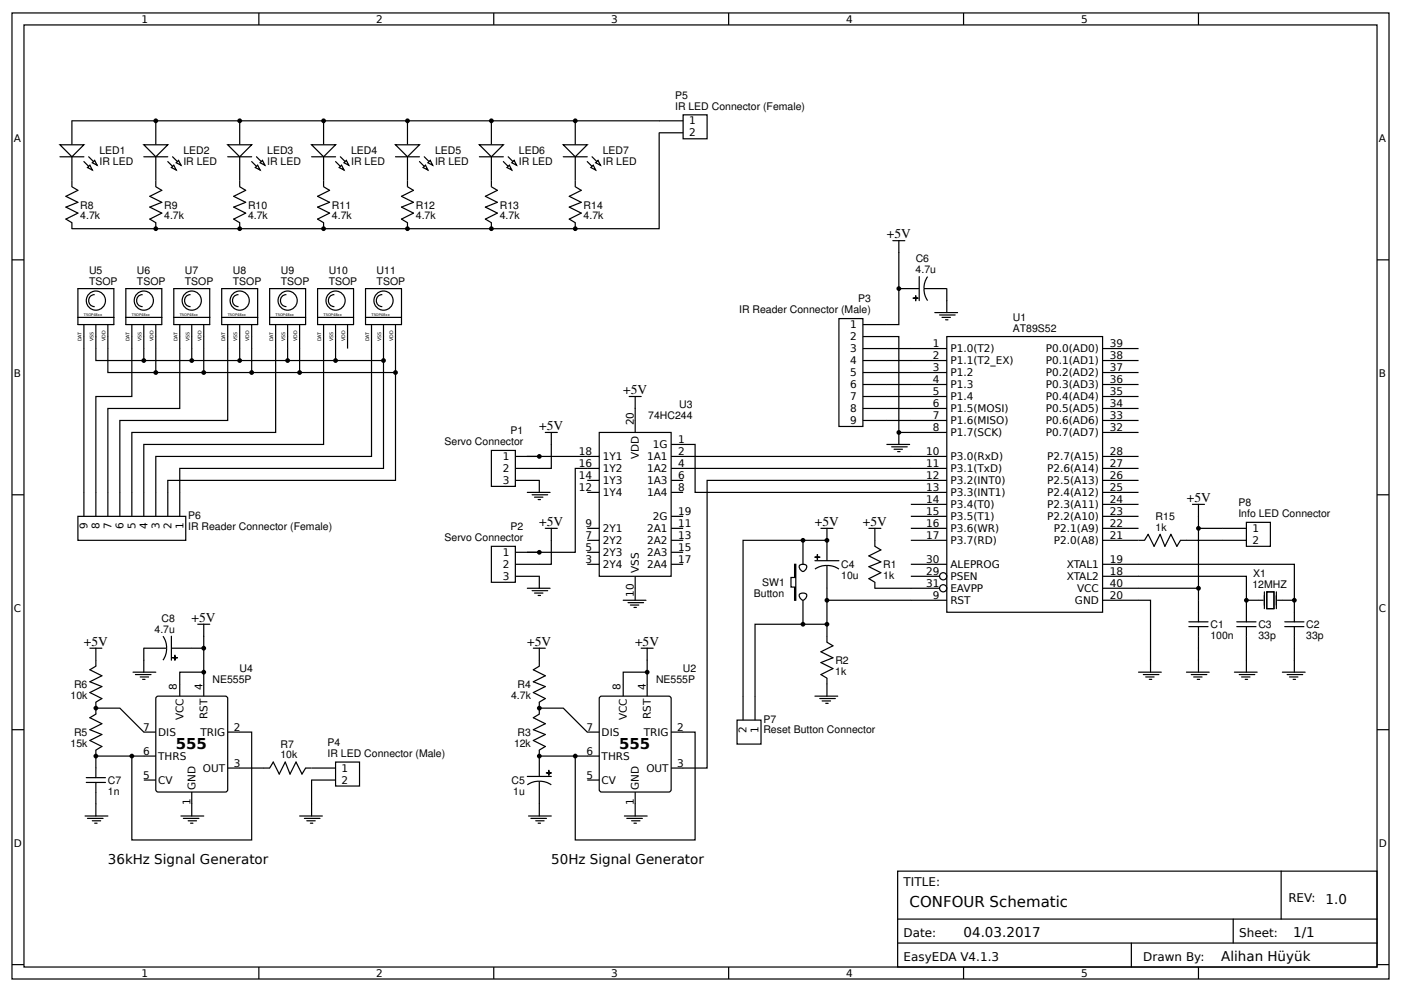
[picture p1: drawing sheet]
<svg xmlns="http://www.w3.org/2000/svg" width="312mm" height="221mm" viewBox="0 0 312 221" stroke-linecap="round" stroke-linejoin="round" font-family="sans-serif">
<g fill="none" stroke="#000" stroke-width=".27">
<path d="M2.7 2.9h306.4v214.9h-306.4zM5.3 5.5h301.1v209.7h-301.1zM57.6 2.9v2.6M109.9 2.9v2.6M162.2 2.9v2.6M214.4 2.9v2.6M266.7 2.9v2.6M2.7 57.8h2.6M306.4 57.8h2.7M2.7 110.1h2.6M193.4 117.6h2.6M194.7 117.6v4l1.3 .8-2.6 1.3 2.6 1.3-2.6 1.1 2.6 1.3-2.6 1.4 1.3 .8v1.3"/>
<path d="M265.4 112.2h2.6M266.7 112.2v2.7M306.4 110.1h2.7M181.4 124.8h5.3M184 125.8l1.4 .2 1.3 .6M184 125.8l-1.4 .2-1.2 .6M184 120.2v4.6M184 125.8v5.1M253.4 133.6h2.6v16M264.6 139.4h4.2M264.6 138.4h4.2M266.7 133.6v4.8"/>
<path d="M266.7 139.4v4.8M275.2 139.4h4.3M275.2 138.4h4.3M277.4 139.4v4.8M281.1 133.6h-3.7v4.8M281.4 131.7v3.7M281.9 131.7h1.6v3.7h-1.6zM284 131.7v3.7M284.3 133.6h3.7v4.8M285.9 139.4h4.3M285.9 138.4h4.3M288 139.4v4.8"/>
<path d="M253.4 149.6h5M254.4 150.1h3.5M255 150.6h1.8M255.8 151.2h.5M264 149.6h5.1M265.1 150.1h3.5M265.6 150.6h1.9M266.4 151.2h.6M266.7 146.9v2.7M274.7 149.6h5.1M275.8 150.1h3.4M276.3 150.6h1.9"/>
<path d="M277.1 151.2h.5M277.4 146.9v2.7M285.4 149.6h5M286.4 150.1h3.5M287 150.6h1.8M287.8 151.2h.5M288 146.9v2.7M2.7 162.4h2.6M306.4 162.4h2.7M199.8 193.8h106.6v21.4h-106.6zM285.1 193.8v10.7M2.7 214.6h2.6"/>
<path d="M57.6 215.2v2.6M109.9 215.2v2.6M162.2 215.2v2.6M199.8 204.5h106.6M199.8 209.8h106.6M214.4 215.2v2.6M251.8 209.8v5.4M266.7 215.2v2.6M274.4 204.5v5.3M306.4 214.6h2.7"/>
</g>
<g fill="#fff" stroke="#000" stroke-width=".27">
<path d="M181.4 124h1z"/>
<path d="M181.9 123.4v1.1z"/>
</g>
<g fill="none" stroke="#000" stroke-width=".27">
<path d="M182.7 117.6h2.7M184 117.6v2.6M133.4 155.2l.5-.3h14.9l.5 .3 .1 20.5-.3 .5h-15.2l-.5-.2zM138.7 152.2v2.7M142.7 144.2h2.7M144 144.2v2.7M144 152.2v2.7M181.4 154.9h5M182.4 155.4h3.5M183 156h1.8M183.8 156.5h.5M184 141.6v1.3l1.4 .8-2.7 1.3 2.7 1.4-2.7 1 2.7 1.4-2.7 1.3 1.3 .8v4"/>
<path d="M117.3 172.8h5.4M120 173.8l-1.4 .2-1.3 .6M120 173.8l1.4 .2 1.3 .6M120 168.2v4.6M120 173.8v5.1M130.7 162.9h2.6M130.7 173.6h2.6M130.7 168.2h2.6M141.4 176.2v2.7M149.4 162.9h2.6M149.4 170.9h2.6"/>
</g>
<g fill="#fff" stroke="#000" stroke-width=".27">
<path d="M121.6 172h1.1z"/>
<path d="M122.1 171.4v1.1z"/>
</g>
<g fill="none" stroke="#000" stroke-width=".27">
<path d="M140 88.2h2.7M141.4 88.2v2.7M138.7 133.6h5.1M139.8 134.1h3.4M140.3 134.6h1.9M141.1 135.2h.5M141.4 130.9v2.7M118.7 144.2h2.6M120 157.6h5.3l5.4 5.3M120 144.2v4l-1.3 .8 2.6 1.4-2.6 1.3 2.6 1.1-2.6 1.3 2.6 1.3-1.3 .8v2.7l-1.3 .8 2.6 1.3-2.6 1.4 2.6 1-2.6 1.4 2.6 1.3-1.3 .8v1.3h10.7M120 178.9v2.7M141.4 178.9v2.7"/>
<path d="M152 162.9h2.7v24h-26.7v-18.7M117.6 181.6h5.1M118.1 182.1h3.5M119.2 182.6h1.9M119.7 183.2h.6M139 181.6h5M139.5 182.1h3.5M140.6 182.6h1.8M141.1 183.2h.5"/>
</g>
<g fill="#000">
<circle cx="120" cy="157.6" r=".53"/>
<circle cx="120" cy="168.2" r=".53"/>
<circle cx="128" cy="168.2" r=".53"/>
</g>
<path d="M109.3 100.2h5.4v8h-5.4z" fill="#fff" stroke="#000" stroke-width=".27"/>
<path d="M114.7 106.9h5.3M114.7 101.6h5.3M114.7 104.2h5.3" fill="none" stroke="#000" stroke-width=".27"/>
<path d="M109.3 121.6h5.4v8h-5.4z" fill="#fff" stroke="#000" stroke-width=".27"/>
<g fill="none" stroke="#000" stroke-width=".27">
<path d="M202.7 77.6h8M210.7 74.9h34.7v61.3h-34.7zM245.4 77.6h8M121.3 96.2h2.7M122.7 96.2v8h-2.7M133.3 96.2h16.1v32h-16.1zM141.4 90.9v5.3M149.4 98.9h5.3v10.7h56M202.7 96.2h8M202.7 93.6h8M202.7 90.9h8M202.7 88.2h8"/>
<path d="M202.7 85.6h8M202.7 82.9h8M202.7 80.2h8M245.4 96.2h8M245.4 93.6h8M245.4 90.9h8M245.4 88.2h8M245.4 85.6h8M245.4 82.9h8M245.4 80.2h8M117.3 109.6h5.1M117.3 101.6h16"/>
<path d="M118.4 110.1h3.5M118.9 110.6h1.9M119.7 111.2h.6M120 106.9v2.7M121.3 117.6h2.7M122.7 117.6v8h-8M130.7 109.6h2.6M130.7 117.6h2.6M130.7 106.9h2.6M133.3 104.2h-5.3v18.7h-10.7M149.4 109.6h2.6M149.4 117.6h2.6"/>
<path d="M149.4 101.6h61.3M149.4 104.2h61.3M149.4 106.9h2.6M149.4 114.9h2.6M202.7 117.6h8M202.7 114.9h8M202.7 112.2h8M210.7 106.9h-53.3v64h-5.4M245.4 109.6h8M245.4 117.6h8M245.4 101.6h8M245.4 104.2h8"/>
<path d="M245.4 106.9h8M245.4 114.9h8M245.4 112.2h8M266.7 114.9v18.7M114.7 128.2h5.3v2.7M114.7 122.9h5.3M117.3 130.9h5.1M118.4 131.4h3.5M118.9 132h1.9M119.7 132.5h.6M130.7 122.9h2.6M130.7 125.6h2.6"/>
<path d="M130.7 120.2h2.6M141.4 128.2v2.7M149.4 122.9h2.6M149.4 125.6h2.6M149.4 120.2h2.6M184 133.6h26.7M194.7 130.9h14.4M202.7 128.2h6.4M202.7 125.6h8M202.7 120.2h8M245.4 128.2h8M245.4 125.6h8"/>
<path d="M245.4 130.9h21.3M245.4 120.2h8M245.4 133.6h8M144 149.6h-5.3v2.6M144 146.9v5.3M266.7 144.2v2.7M277.4 144.2v2.7M288 144.2v2.7"/>
<circle cx="209.9" cy="128.2" r=".8"/>
<circle cx="209.9" cy="130.9" r=".8"/>
</g>
<g fill="#000">
<circle cx="120" cy="101.6" r=".53"/>
<circle cx="120" cy="122.9" r=".53"/>
<circle cx="266.7" cy="130.9" r=".53"/>
<circle cx="144" cy="149.6" r=".53"/>
</g>
<path d="M186.7 70.9h5.3v24h-5.3z" fill="#fff" stroke="#000" stroke-width=".27"/>
<g fill="none" stroke="#000" stroke-width=".27">
<path d="M198.7 53.6h2.7M200 53.6v18.6h-8M192 74.9h8v21.3h2.7M192 77.6h10.7M200 64.2h4.6M204.6 61.6v5.3M205.6 64.2l.2 1.4 .6 1.3M205.6 64.2h5.1M206.4 61.6l-.6 1.2-.2 1.4M192 80.2h10.7M192 82.9h10.7M192 85.6h10.7"/>
<path d="M192 88.2h10.7M192 90.9h10.7M192 93.6h10.7M197.4 98.9h5M198.4 99.4h3.5M199 100h1.8M200 96.2v2.7M199.8 100.5h.5"/>
</g>
<circle cx="200" cy="96.2" r=".53" fill="#000"/>
<g fill="#fff" stroke="#000" stroke-width=".27">
<path d="M203.8 65.8v1.1z"/>
<path d="M203.2 66.3l1.1 .1z"/>
</g>
<g fill="none" stroke="#000" stroke-width=".27">
<path d="M208 69.6h5.1M209.1 70.1h3.5M209.6 70.6h1.9M210.4 71.2h.6M210.7 64.2v5.4M44 138.9h2.7M45.3 138.9v16M20 144.2h2.7M21.3 157.6h5.4l5.3 5.3h2.7M21.3 144.2v4l-1.3 .8 2.7 1.4-2.7 1.3 2.7 1.1-2.7 1.3 2.7 1.3-1.4 .8v2.7l-1.3 .8 2.7 1.3-2.7 1.4 2.7 1-2.7 1.4 2.7 1.3-1.4 .8v6.1M32 144.2h5.1M34.7 155.2l.5-.3h14.9l.5 .3 .1 20.5-.3 .5h-15.2l-.5-.2z"/>
<path d="M36.3 141.6l.6 1.2 .2 1.4M37.1 144.2l-.2 1.4-.6 1.3M38.1 144.2h4.6M38.1 141.6v5.3M45.3 149.6h-5.3v5.3M19.2 174.1h4.3M19.2 173h4.3M21.3 168.2h13.4M21.3 174.1v7.5M32 173.6h2.7M42.7 176.2v5.4M50.7 162.9h5.3v24h-26.7v-18.7"/>
<path d="M50.7 170.9h2.6M18.9 181.6h5.1M19.5 182.1h3.4M20.5 182.6h1.9M21.1 183.2h.5M40.3 181.6h5M40.8 182.1h3.5M41.9 182.6h1.8M42.4 183.2h.5"/>
</g>
<g fill="#000">
<circle cx="200" cy="64.2" r=".53"/>
<circle cx="45.3" cy="149.6" r=".53"/>
<circle cx="29.3" cy="168.2" r=".53"/>
</g>
<g fill="#fff" stroke="#000" stroke-width=".27">
<path d="M38.9 145.8v1.1z"/>
<path d="M38.4 146.3l1.1 .1z"/>
</g>
<path d="M29.6 149.6h5.1M30.1 150.1h3.5M31.2 150.6h1.9M31.7 151.2h.6M32 144.2v5.4M42.7 144.2h2.6M53.3 170.9h6.7l.8-1.3 1.3 2.6 1.4-2.6 1 2.6 1.4-2.6 1.3 2.6 .8-1.3h1.3" fill="none" stroke="#000" stroke-width=".27"/>
<g fill="#000">
<circle cx="21.3" cy="157.6" r=".53"/>
<circle cx="45.3" cy="144.2" r=".53"/>
<circle cx="21.3" cy="168.2" r=".53"/>
</g>
<path d="M74.7 169.6h5.3v5.3h-5.3z" fill="#fff" stroke="#000" stroke-width=".27"/>
<path d="M16 26.9v5.3M16 34.9v5.3M69.3 170.9h5.4M74.7 173.6h-5.4v8M66.7 181.6h5M67.7 182.1h3.5M68.3 182.6h1.8M69.1 183.2h.5" fill="none" stroke="#000" stroke-width=".27"/>
<path d="M13.3 32.2h5.4l-2.7 2.7z" fill="#fff" stroke="#000" stroke-width=".27"/>
<path d="M18.7 36l1.8 1.8M19.7 34.9l1.9 1.9" fill="none" stroke="#000" stroke-width=".27"/>
<g fill="#fff" stroke="#000" stroke-width=".27">
<path d="M20 36.8l.5 1-1-.5z"/>
<path d="M20.5 36.2l.6-.5 .5 1.1z"/>
</g>
<path d="M13.3 34.9h5.4M34.7 26.9v5.3M34.7 34.9v5.3" fill="none" stroke="#000" stroke-width=".27"/>
<path d="M32 32.2h5.3l-2.6 2.7z" fill="#fff" stroke="#000" stroke-width=".27"/>
<path d="M37.3 36l1.9 1.8M38.4 34.9l1.9 1.9" fill="none" stroke="#000" stroke-width=".27"/>
<g fill="#fff" stroke="#000" stroke-width=".27">
<path d="M38.1 37.3l.6-.5 .5 1z"/>
<path d="M39.7 35.7l.6 1.1-1.1-.6z"/>
</g>
<path d="M32 34.9h5.3M53.3 26.9v5.3M53.3 34.9v5.3" fill="none" stroke="#000" stroke-width=".27"/>
<path d="M50.7 32.2h5.3l-2.7 2.7z" fill="#fff" stroke="#000" stroke-width=".27"/>
<path d="M56 36l1.9 1.8M57.1 34.9l1.8 1.9" fill="none" stroke="#000" stroke-width=".27"/>
<g fill="#fff" stroke="#000" stroke-width=".27">
<path d="M56.8 37.3l.5-.5 .6 1z"/>
<path d="M57.9 36.2l.5-.5 .5 1.1z"/>
</g>
<path d="M50.7 34.9h5.3M72 26.9v5.3M72 34.9v5.3" fill="none" stroke="#000" stroke-width=".27"/>
<path d="M69.3 32.2h5.4l-2.7 2.7z" fill="#fff" stroke="#000" stroke-width=".27"/>
<path d="M74.7 36l1.8 1.8M75.7 34.9l1.9 1.9" fill="none" stroke="#000" stroke-width=".27"/>
<g fill="#fff" stroke="#000" stroke-width=".27">
<path d="M76 36.8l.5 1-1-.5z"/>
<path d="M77.1 35.7l.5 1.1-1.1-.6z"/>
</g>
<path d="M69.3 34.9h5.4M90.7 26.9v5.3M90.7 34.9v5.3" fill="none" stroke="#000" stroke-width=".27"/>
<path d="M88 32.2h5.3l-2.6 2.7z" fill="#fff" stroke="#000" stroke-width=".27"/>
<path d="M93.3 36l1.9 1.8M94.4 34.9l1.9 1.9" fill="none" stroke="#000" stroke-width=".27"/>
<g fill="#fff" stroke="#000" stroke-width=".27">
<path d="M94.7 36.8l.5 1-1.1-.5z"/>
<path d="M95.7 35.7l.6 1.1-1.1-.6z"/>
</g>
<path d="M88 34.9h5.3M109.3 26.9v5.3M109.3 34.9v5.3" fill="none" stroke="#000" stroke-width=".27"/>
<path d="M106.7 32.2h5.3l-2.7 2.7z" fill="#fff" stroke="#000" stroke-width=".27"/>
<path d="M112 36l1.9 1.8M113.1 34.9l1.8 1.9" fill="none" stroke="#000" stroke-width=".27"/>
<g fill="#fff" stroke="#000" stroke-width=".27">
<path d="M113.3 36.8l.6 1-1.1-.5z"/>
<path d="M114.4 35.7l.5 1.1-1-.6z"/>
</g>
<path d="M106.7 34.9h5.3M128 26.9v5.3M128 34.9v5.3" fill="none" stroke="#000" stroke-width=".27"/>
<path d="M125.3 32.2h5.4l-2.7 2.7z" fill="#fff" stroke="#000" stroke-width=".27"/>
<path d="M130.7 36l1.8 1.8M131.8 34.9l1.8 1.9" fill="none" stroke="#000" stroke-width=".27"/>
<g fill="#fff" stroke="#000" stroke-width=".27">
<path d="M132 36.8l.5 1-1-.5z"/>
<path d="M133.1 35.7l.5 1.1-1.1-.6z"/>
</g>
<path d="M125.3 34.9h5.4M16 40.2v1.4l1.3 .8-2.6 1.3 2.6 1.3-2.6 1.1 2.6 1.3-2.6 1.4 1.3 .8v1.3M34.7 40.2v1.4l1.3 .8-2.7 1.3 2.7 1.3-2.7 1.1 2.7 1.3-2.7 1.4 1.4 .8v1.3M53.3 40.2v1.4l1.4 .8-2.7 1.3 2.7 1.3-2.7 1.1 2.7 1.3-2.7 1.4 1.3 .8v1.3M72 40.2v1.4l1.3 .8-2.6 1.3 2.6 1.3-2.6 1.1 2.6 1.3-2.6 1.4 1.3 .8v1.3M90.7 40.2v1.4l1.3 .8-2.7 1.3 2.7 1.3-2.7 1.1 2.7 1.3-2.7 1.4 1.4 .8v1.3M109.3 40.2v1.4l1.4 .8-2.7 1.3 2.7 1.3-2.7 1.1 2.7 1.3-2.7 1.4 1.3 .8v1.3M128 40.2v1.4l1.3 .8-2.6 1.3 2.6 1.3-2.6 1.1 2.6 1.3-2.6 1.4 1.3 .8v1.3" fill="none" stroke="#000" stroke-width=".27"/>
<path d="M152 25.6h5.4v5.3h-5.4z" fill="#fff" stroke="#000" stroke-width=".27"/>
<g fill="none" stroke="#000" stroke-width=".27">
<path d="M16 26.9h136M152 29.6h-5.3v21.3h-130.7M17.3 64.2h8v8h-8zM17.3 70.6h8M18.7 72.2v5.4M21.1 65.6a1.33 1.33 0 0 0-1.4 1.3 1.33 1.33 0 0 0 1.4 1.3M21.3 72.2v5.4M24 72.2v5.4M28 64.2h8v8h-8zM28 70.6h8M29.3 72.2v5.4M31.7 65.6a1.33 1.33 0 0 0-1.3 1.3 1.33 1.33 0 0 0 1.3 1.3"/>
<path d="M32 72.2v5.4M34.7 72.2v5.4M38.7 64.2h8v8h-8zM38.7 70.6h8M40 72.2v5.4M42.4 65.6a1.33 1.33 0 0 0-1.3 1.3 1.33 1.33 0 0 0 1.3 1.3M42.7 72.2v5.4M45.3 72.2v5.4M49.3 64.2h8v8h-8zM49.3 70.6h8M50.7 72.2v5.4M53.1 65.6a1.33 1.33 0 0 0-1.4 1.3 1.33 1.33 0 0 0 1.4 1.3"/>
<path d="M53.3 72.2v5.4M56 72.2v5.4M60 64.2h8v8h-8zM60 70.6h8M61.3 72.2v5.4M63.7 65.6a1.33 1.33 0 0 0-1.3 1.3 1.33 1.33 0 0 0 1.3 1.3M64 72.2v5.4M66.7 72.2v5.4M70.7 64.2h8v8h-8zM70.7 70.6h8M72 72.2v5.4M74.4 65.6a1.33 1.33 0 0 0-1.3 1.3 1.33 1.33 0 0 0 1.3 1.3"/>
<path d="M74.7 72.2v5.4M77.3 72.2v5.4M81.3 64.2h8v8h-8zM81.3 70.6h8M82.7 72.2v5.4M85.1 65.6a1.33 1.33 0 0 0-1.4 1.3 1.33 1.33 0 0 0 1.4 1.3M85.3 72.2v5.4M88 72.2v5.4"/>
<circle cx="21.3" cy="66.9" r="2.13"/>
<circle cx="32" cy="66.9" r="2.13"/>
<circle cx="42.7" cy="66.9" r="2.13"/>
<circle cx="53.3" cy="66.9" r="2.13"/>
<circle cx="64" cy="66.9" r="2.13"/>
<circle cx="74.7" cy="66.9" r="2.13"/>
<circle cx="85.3" cy="66.9" r="2.13"/>
</g>
<g fill="#000">
<circle cx="34.7" cy="26.9" r=".53"/>
<circle cx="53.3" cy="26.9" r=".53"/>
<circle cx="72" cy="26.9" r=".53"/>
<circle cx="90.7" cy="26.9" r=".53"/>
<circle cx="109.3" cy="26.9" r=".53"/>
<circle cx="128" cy="26.9" r=".53"/>
<circle cx="34.7" cy="50.9" r=".53"/>
<circle cx="53.3" cy="50.9" r=".53"/>
<circle cx="72" cy="50.9" r=".53"/>
<circle cx="90.7" cy="50.9" r=".53"/>
<circle cx="109.3" cy="50.9" r=".53"/>
<circle cx="128" cy="50.9" r=".53"/>
</g>
<path d="M17.3 114.9h24v5.3h-24z" fill="#fff" stroke="#000" stroke-width=".27"/>
<g fill="none" stroke="#000" stroke-width=".27">
<path d="M18.7 77.6v37.3M21.3 77.6v2.6h64v-2.6M24 77.6v5.3h64v-5.3M29.3 77.6v10.6h-8v26.7M32 77.6v2.6M34.7 77.6v5.3M40 77.6v13.3h-16v24M42.7 77.6v2.6M45.3 77.6v5.3M50.7 77.6v16h-24v21.3M53.3 77.6v2.6M56 77.6v5.3"/>
<path d="M61.3 77.6v18.6h-32v18.7M64 77.6v2.6M66.7 77.6v5.3M72 77.6v21.3h-40v16M74.7 77.6v2.6M82.7 77.6v24h-48v13.3M85.3 80.2v24h-45.3v10.7M88 82.9v24h-50.7v8M178.7 120.2v5.4M178.7 133.6v5.3M253.4 128.2h24v5.4M253.4 125.6h34.6v8"/>
</g>
<g fill="#000">
<circle cx="32" cy="80.2" r=".53"/>
<circle cx="34.7" cy="82.9" r=".53"/>
<circle cx="42.7" cy="80.2" r=".53"/>
<circle cx="45.3" cy="82.9" r=".53"/>
<circle cx="53.3" cy="80.2" r=".53"/>
<circle cx="56" cy="82.9" r=".53"/>
<circle cx="64" cy="80.2" r=".53"/>
<circle cx="66.7" cy="82.9" r=".53"/>
<circle cx="74.7" cy="80.2" r=".53"/>
<circle cx="85.3" cy="80.2" r=".53"/>
<circle cx="88" cy="82.9" r=".53"/>
<circle cx="277.4" cy="133.6" r=".53"/>
<circle cx="288" cy="133.6" r=".53"/>
</g>
<path d="M176.8 125.6h.3v8h-.3v-3h-.8v-2.1h.8z" fill="#fff" stroke="#000" stroke-width=".27"/>
<path d="M177.9 132.3a1.17 1.17 0 0 1 1.6 0 .96 .96 0 0 1-1.1 1.2 1.16 1.16 0 0 1-.5-1.2zM177.9 125.9a1.17 1.17 0 0 1 1.6 0 .96 .96 0 0 1-1.1 1.2 1.16 1.16 0 0 1-.5-1.2zM184 138.9h-16v16M184 120.2h-18.6v34.7M184 130.9v10.7" fill="none" stroke="#000" stroke-width=".27"/>
<g fill="#000">
<circle cx="178.7" cy="138.9" r=".53"/>
<circle cx="178.7" cy="120.2" r=".53"/>
<circle cx="184" cy="138.9" r=".53"/>
<circle cx="184" cy="120.2" r=".53"/>
<circle cx="184" cy="133.6" r=".53"/>
</g>
<path d="M164 160.2h5.4v5.4h-5.4z" fill="#fff" stroke="#000" stroke-width=".27"/>
<path d="M165.4 154.9v5.3M168 154.9v5.3" fill="none" stroke="#000" stroke-width=".27"/>
<path d="M277.4 116.2h5.3v5.4h-5.3z" fill="#fff" stroke="#000" stroke-width=".27"/>
<path d="M266.7 117.6h10.7M253.4 120.2h1.3l.8-1.3 1.3 2.7 1.4-2.7 1 2.7 1.4-2.7 1.3 2.7 .8-1.4h14.7" fill="none" stroke="#000" stroke-width=".27"/>
<circle cx="266.7" cy="117.6" r=".53" fill="#000"/>
<g font-size="3.3">
<text x="39.1" y="166.7">555</text>
<text x="137.8" y="166.7">555</text>
<text x="202.4" y="201.8">CONFOUR Schematic</text>
</g>
<g font-size="3">
<text x="197.4" y="53">+5V</text>
<text x="138.7" y="87.7">+5V</text>
<text x="120" y="95.7">+5V</text>
<text x="264.1" y="111.7">+5V</text>
<text x="120" y="117">+5V</text>
<text x="181.4" y="117">+5V</text>
<text x="192" y="117">+5V</text>
<text x="18.6" y="143.7">+5V</text>
<text x="42.6" y="138.4">+5V</text>
<text x="117.3" y="143.7">+5V</text>
<text x="141.3" y="143.7">+5V</text>
<text x="24" y="192.2">36kHz Signal Generator</text>
<text x="122.7" y="192.2">50Hz Signal Generator</text>
<text x="295" y="201">1.0</text>
<text x="214.4" y="208.5">04.03.2017</text>
<text x="287.8" y="208.5">1/1</text>
<text x="271.8" y="213.8">Alihan Hüyük</text>
</g>
<g font-size="2.7">
<text x="201.1" y="197">TITLE:</text>
<text x="286.7" y="200.8">REV:</text>
<text x="201.1" y="208.5">Date:</text>
<text x="275.8" y="208.5">Sheet:</text>
<text x="201.1" y="213.8">EasyEDA V4.1.3</text>
<text x="254.4" y="213.8">Drawn By:</text>
</g>
<g font-size="2.3">
<text x="31.5" y="5.1">1</text>
<text x="83.7" y="5.1">2</text>
<text x="136" y="5.1">3</text>
<text x="188.3" y="5.1">4</text>
<text x="240.6" y="5.1">5</text>
<text x="150.2" y="22">P5</text>
<text x="150.2" y="24.4">IR LED Connector (Female)</text>
<text x="153.4" y="27.7">1</text>
<text x="3.1" y="31.7">A</text>
<text x="22.1" y="34.4">LED1</text>
<text x="40.8" y="34.4">LED2</text>
<text x="59.5" y="34.4">LED3</text>
<text x="78.1" y="34.4">LED4</text>
<text x="96.8" y="34.4">LED5</text>
<text x="115.5" y="34.4">LED6</text>
<text x="134.2" y="34.4">LED7</text>
<text x="153.4" y="30.4">2</text>
<text x="306.8" y="31.7">A</text>
<text x="22.1" y="36.8">IR LED</text>
<text x="40.8" y="36.8">IR LED</text>
<text x="59.5" y="36.8">IR LED</text>
<text x="78.1" y="36.8">IR LED</text>
<text x="96.8" y="36.8">IR LED</text>
<text x="115.5" y="36.8">IR LED</text>
<text x="134.2" y="36.8">IR LED</text>
<text x="17.9" y="46.4">R8</text>
<text x="36.5" y="46.4">R9</text>
<text x="55.2" y="46.4">R10</text>
<text x="73.9" y="46.4">R11</text>
<text x="92.5" y="46.4">R12</text>
<text x="111.2" y="46.4">R13</text>
<text x="129.9" y="46.4">R14</text>
<text x="17.9" y="48.8">4.7k</text>
<text x="36.5" y="48.8">4.7k</text>
<text x="55.2" y="48.8">4.7k</text>
<text x="73.9" y="48.8">4.7k</text>
<text x="92.5" y="48.8">4.7k</text>
<text x="111.2" y="48.8">4.7k</text>
<text x="129.9" y="48.8">4.7k</text>
<text x="203.8" y="58.3">C6</text>
<text x="19.8" y="63.4">TSOP</text>
<text x="19.8" y="61">U5</text>
<text x="30.5" y="63.4">TSOP</text>
<text x="30.5" y="61">U6</text>
<text x="41.1" y="63.4">TSOP</text>
<text x="41.1" y="61">U7</text>
<text x="51.8" y="63.4">TSOP</text>
<text x="51.8" y="61">U8</text>
<text x="62.5" y="63.4">TSOP</text>
<text x="62.5" y="61">U9</text>
<text x="73.2" y="63.4">TSOP</text>
<text x="73.2" y="61">U10</text>
<text x="83.8" y="63.4">TSOP</text>
<text x="83.8" y="61">U11</text>
<text x="203.8" y="60.8">4.7u</text>
<text x="164.5" y="69.7">IR Reader Connector (Male)</text>
<text x="191" y="67.3">P3</text>
<text x="225.4" y="71.5">U1</text>
<text x="189.2" y="73">1</text>
<text x="189.2" y="75.7">2</text>
<text x="207.6" y="77.3">1</text>
<text x="225.4" y="74">AT89S52</text>
<text x="247" y="77.3">39</text>
<text x="3.1" y="84">B</text>
<text x="189.2" y="78.4">3</text>
<text x="189.2" y="81">4</text>
<text x="189.2" y="83.7">5</text>
<text x="207.6" y="82.6">3</text>
<text x="207.6" y="80">2</text>
<text x="211.5" y="83.7">P1.2</text>
<text x="211.5" y="81">P1.1(T2_EX)</text>
<text x="211.5" y="78.4">P1.0(T2)</text>
<text x="232.7" y="83.7">P0.2(AD2)</text>
<text x="232.7" y="81">P0.1(AD1)</text>
<text x="232.7" y="78.4">P0.0(AD0)</text>
<text x="247" y="82.6">37</text>
<text x="247" y="80">38</text>
<text x="306.8" y="84">B</text>
<text x="189.2" y="86.4">6</text>
<text x="189.2" y="89">7</text>
<text x="207.6" y="88">5</text>
<text x="207.6" y="85.3">4</text>
<text x="211.5" y="89">P1.4</text>
<text x="211.5" y="86.4">P1.3</text>
<text x="232.7" y="89">P0.4(AD4)</text>
<text x="232.7" y="86.4">P0.3(AD3)</text>
<text x="247" y="88">35</text>
<text x="247" y="85.3">36</text>
<text x="141.1" y="94.6" transform="rotate(-90 141.1 94.6)">20</text>
<text x="144.3" y="93.3">74HC244</text>
<text x="151.1" y="90.7">U3</text>
<text x="189.2" y="91.7">8</text>
<text x="189.2" y="94.4">9</text>
<text x="207.6" y="96">8</text>
<text x="207.6" y="93.3">7</text>
<text x="207.6" y="90.6">6</text>
<text x="211.5" y="94.4">P1.6(MISO)</text>
<text x="211.5" y="91.7">P1.5(MOSI)</text>
<text x="232.7" y="94.4">P0.6(AD6)</text>
<text x="232.7" y="91.7">P0.5(AD5)</text>
<text x="247" y="96">32</text>
<text x="247" y="93.3">33</text>
<text x="247" y="90.6">34</text>
<text x="98.9" y="99">Servo Connector</text>
<text x="113.6" y="96.6">P1</text>
<text x="128.8" y="101.3">18</text>
<text x="145.3" y="99.7">1G</text>
<text x="151" y="98.6">1</text>
<text x="151" y="101.3">2</text>
<text x="206.1" y="101.3">10</text>
<text x="211.5" y="97">P1.7(SCK)</text>
<text x="232.7" y="97">P0.7(AD7)</text>
<text x="247" y="101.3">28</text>
<text x="111.9" y="107.7">3</text>
<text x="111.9" y="102.4">1</text>
<text x="111.9" y="105">2</text>
<text x="128.8" y="106.6">14</text>
<text x="128.8" y="104">16</text>
<text x="134.2" y="107.7">1Y3</text>
<text x="134.2" y="105">1Y2</text>
<text x="134.2" y="102.4">1Y1</text>
<text x="142.2" y="102.2" transform="rotate(-90 142.2 102.2)">VDD</text>
<text x="144" y="102.4">1A1</text>
<text x="144" y="105">1A2</text>
<text x="144" y="107.7">1A3</text>
<text x="151" y="104">4</text>
<text x="151" y="106.6">6</text>
<text x="206.1" y="106.6">12</text>
<text x="206.1" y="104">11</text>
<text x="211.5" y="107.7">P3.2(INT0)</text>
<text x="211.5" y="105">P3.1(TxD)</text>
<text x="211.5" y="102.4">P3.0(RxD)</text>
<text x="233.1" y="107.7">P2.5(A13)</text>
<text x="233.1" y="105">P2.6(A14)</text>
<text x="233.1" y="102.4">P2.7(A15)</text>
<text x="247" y="106.6">26</text>
<text x="247" y="104">27</text>
<text x="128.8" y="109.3">12</text>
<text x="134.2" y="110.4">1Y4</text>
<text x="144" y="110.4">1A4</text>
<text x="151" y="109.3">8</text>
<text x="206.1" y="112">14</text>
<text x="206.1" y="109.3">13</text>
<text x="211.5" y="113">P3.4(T0)</text>
<text x="211.5" y="110.4">P3.3(INT1)</text>
<text x="233.1" y="113">P2.3(A11)</text>
<text x="233.1" y="110.4">P2.4(A12)</text>
<text x="247" y="112">24</text>
<text x="247" y="109.3">25</text>
<text x="275.6" y="112.6">P8</text>
<text x="19.5" y="117.7" transform="rotate(-90 19.5 117.7)">9</text>
<text x="22.1" y="117.7" transform="rotate(-90 22.1 117.7)">8</text>
<text x="24.8" y="117.7" transform="rotate(-90 24.8 117.7)">7</text>
<text x="27.5" y="117.7" transform="rotate(-90 27.5 117.7)">6</text>
<text x="30.1" y="117.7" transform="rotate(-90 30.1 117.7)">5</text>
<text x="32.8" y="117.7" transform="rotate(-90 32.8 117.7)">4</text>
<text x="35.5" y="117.7" transform="rotate(-90 35.5 117.7)">3</text>
<text x="38.1" y="117.7" transform="rotate(-90 38.1 117.7)">2</text>
<text x="40.8" y="117.7" transform="rotate(-90 40.8 117.7)">1</text>
<text x="41.9" y="117.9">IR Reader Connector (Female)</text>
<text x="41.9" y="115.5">P6</text>
<text x="113.6" y="118">P2</text>
<text x="130.3" y="120">7</text>
<text x="130.3" y="117.3">9</text>
<text x="134.2" y="118.4">2Y1</text>
<text x="144" y="118.4">2A1</text>
<text x="145.3" y="115.7">2G</text>
<text x="151" y="117.3">11</text>
<text x="151" y="120">13</text>
<text x="151" y="114.6">19</text>
<text x="206.1" y="120">17</text>
<text x="206.1" y="117.3">16</text>
<text x="206.1" y="114.6">15</text>
<text x="211.5" y="118.4">P3.6(WR)</text>
<text x="211.5" y="115.7">P3.5(T1)</text>
<text x="233.1" y="115.7">P2.2(A10)</text>
<text x="234.5" y="118.4">P2.1(A9)</text>
<text x="247" y="114.6">23</text>
<text x="247" y="120">21</text>
<text x="247" y="117.3">22</text>
<text x="257.2" y="118.1">1k</text>
<text x="257.2" y="115.7">R15</text>
<text x="275.6" y="115.1">Info LED Connector</text>
<text x="278.7" y="118.4">1</text>
<text x="98.9" y="120.4">Servo Connector</text>
<text x="111.9" y="123.7">1</text>
<text x="130.3" y="125.3">3</text>
<text x="130.3" y="122.6">5</text>
<text x="134.2" y="123.7">2Y3</text>
<text x="134.2" y="121">2Y2</text>
<text x="144" y="121">2A2</text>
<text x="144" y="123.7">2A3</text>
<text x="151" y="122.6">15</text>
<text x="151" y="125.3">17</text>
<text x="206.1" y="125.3">30</text>
<text x="211.5" y="121">P3.7(RD)</text>
<text x="234.5" y="121">P2.0(A8)</text>
<text x="247" y="125.3">19</text>
<text x="278.7" y="121">2</text>
<text x="111.9" y="129">3</text>
<text x="111.9" y="126.4">2</text>
<text x="134.2" y="126.4">2Y4</text>
<text x="142.2" y="127.4" transform="rotate(-90 142.2 127.4)">VSS</text>
<text x="144" y="126.4">2A4</text>
<text x="169.6" y="130.4">SW1</text>
<text x="187.2" y="128.8">10u</text>
<text x="187.2" y="126.4">C4</text>
<text x="196.6" y="128.8">1k</text>
<text x="196.6" y="126.4">R1</text>
<text x="206.1" y="130.6">31</text>
<text x="206.1" y="128">29</text>
<text x="211.5" y="131.7">EAVPP</text>
<text x="211.5" y="129">PSEN</text>
<text x="211.5" y="126.4">ALEPROG</text>
<text x="237.4" y="129">XTAL2</text>
<text x="237.4" y="126.4">XTAL1</text>
<text x="239.7" y="131.7">VCC</text>
<text x="247" y="128">18</text>
<text x="247" y="130.6">40</text>
<text x="278.7" y="130.9">12MHZ</text>
<text x="278.8" y="128.5">X1</text>
<text x="3.1" y="136.2">C</text>
<text x="141.1" y="132.8" transform="rotate(-90 141.1 132.8)">10</text>
<text x="167.8" y="132.8">Button</text>
<text x="207.6" y="133.3">9</text>
<text x="211.5" y="134.4">RST</text>
<text x="239.2" y="134.4">GND</text>
<text x="247" y="133.3">20</text>
<text x="306.8" y="136.2">C</text>
<text x="34.4" y="140.8">4.7u</text>
<text x="35.9" y="138.4">C8</text>
<text x="269.4" y="142.2">100n</text>
<text x="269.4" y="139.8">C1</text>
<text x="280" y="142.2">33p</text>
<text x="280" y="139.8">C3</text>
<text x="290.7" y="142.2">33p</text>
<text x="290.7" y="139.8">C2</text>
<text x="53.3" y="149.6">U4</text>
<text x="152" y="149.6">U2</text>
<text x="185.9" y="147.8">R2</text>
<text x="15.7" y="155.5">10k</text>
<text x="16.5" y="153.1">R6</text>
<text x="39.4" y="153.5" transform="rotate(-90 39.4 153.5)">8</text>
<text x="45.1" y="153.6" transform="rotate(-90 45.1 153.6)">4</text>
<text x="47.3" y="152">NE555P</text>
<text x="113.7" y="155.5">4.7k</text>
<text x="115.2" y="153.1">R4</text>
<text x="138.1" y="153.5" transform="rotate(-90 138.1 153.5)">8</text>
<text x="143.8" y="153.6" transform="rotate(-90 143.8 153.6)">4</text>
<text x="146" y="152">NE555P</text>
<text x="185.9" y="150.2">1k</text>
<text x="40.8" y="160.3" transform="rotate(-90 40.8 160.3)">VCC</text>
<text x="46.1" y="160" transform="rotate(-90 46.1 160)">RST</text>
<text x="139.5" y="160.3" transform="rotate(-90 139.5 160.3)">VCC</text>
<text x="144.8" y="160" transform="rotate(-90 144.8 160)">RST</text>
<text x="169.9" y="160.8">P7</text>
<text x="15.7" y="166.2">15k</text>
<text x="16.5" y="163.8">R5</text>
<text x="31.9" y="168">6</text>
<text x="31.9" y="162.6">7</text>
<text x="35.2" y="163.7">DIS</text>
<text x="44.6" y="163.7">TRIG</text>
<text x="52" y="162.6">2</text>
<text x="62.4" y="166.4">R7</text>
<text x="72.9" y="166">P4</text>
<text x="114.4" y="166.2">12k</text>
<text x="115.2" y="163.8">R3</text>
<text x="130.5" y="168">6</text>
<text x="130.5" y="162.6">7</text>
<text x="133.9" y="163.7">DIS</text>
<text x="143.3" y="163.7">TRIG</text>
<text x="150.7" y="162.6">2</text>
<text x="166.2" y="163.1" transform="rotate(-90 166.2 163.1)">2</text>
<text x="168.8" y="163.1" transform="rotate(-90 168.8 163.1)">1</text>
<text x="169.9" y="163.2">Reset Button Connector</text>
<text x="31.9" y="173.3">5</text>
<text x="35.2" y="169">THRS</text>
<text x="45.2" y="171.7">OUT</text>
<text x="52" y="170.6">3</text>
<text x="62.4" y="168.8">10k</text>
<text x="72.9" y="168.4">IR LED Connector (Male)</text>
<text x="76" y="171.7">1</text>
<text x="130.5" y="173.3">5</text>
<text x="133.9" y="169">THRS</text>
<text x="143.8" y="171.7">OUT</text>
<text x="150.7" y="170.6">3</text>
<text x="24" y="176.8">1n</text>
<text x="24" y="174.4">C7</text>
<text x="35.2" y="174.4">CV</text>
<text x="42.4" y="179.1" transform="rotate(-90 42.4 179.1)">1</text>
<text x="43.5" y="175.7" transform="rotate(-90 43.5 175.7)">GND</text>
<text x="76" y="174.4">2</text>
<text x="113.8" y="174.4">C5</text>
<text x="114.2" y="176.8">1u</text>
<text x="133.9" y="174.4">CV</text>
<text x="141.1" y="179.1" transform="rotate(-90 141.1 179.1)">1</text>
<text x="142.2" y="175.7" transform="rotate(-90 142.2 175.7)">GND</text>
<text x="3.1" y="188.5">D</text>
<text x="306.8" y="188.5">D</text>
<text x="31.5" y="217.4">1</text>
<text x="83.7" y="217.4">2</text>
<text x="136" y="217.4">3</text>
<text x="188.3" y="217.4">4</text>
<text x="240.6" y="217.4">5</text>
</g>
<g font-size="1.1">
<text x="18.1" y="76" transform="rotate(-90 18.1 76)">DAT</text>
<text x="20.8" y="76" transform="rotate(-90 20.8 76)">VSS</text>
<text x="23.5" y="76" transform="rotate(-90 23.5 76)">VDD</text>
<text x="28.8" y="76" transform="rotate(-90 28.8 76)">DAT</text>
<text x="31.5" y="76" transform="rotate(-90 31.5 76)">VSS</text>
<text x="34.1" y="76" transform="rotate(-90 34.1 76)">VDD</text>
<text x="39.5" y="76" transform="rotate(-90 39.5 76)">DAT</text>
<text x="42.1" y="76" transform="rotate(-90 42.1 76)">VSS</text>
<text x="44.8" y="76" transform="rotate(-90 44.8 76)">VDD</text>
<text x="50.1" y="76" transform="rotate(-90 50.1 76)">DAT</text>
<text x="52.8" y="76" transform="rotate(-90 52.8 76)">VSS</text>
<text x="55.5" y="76" transform="rotate(-90 55.5 76)">VDD</text>
<text x="60.8" y="76" transform="rotate(-90 60.8 76)">DAT</text>
<text x="63.5" y="76" transform="rotate(-90 63.5 76)">VSS</text>
<text x="66.1" y="76" transform="rotate(-90 66.1 76)">VDD</text>
<text x="71.5" y="76" transform="rotate(-90 71.5 76)">DAT</text>
<text x="74.1" y="76" transform="rotate(-90 74.1 76)">VSS</text>
<text x="76.8" y="76" transform="rotate(-90 76.8 76)">VDD</text>
<text x="82.1" y="76" transform="rotate(-90 82.1 76)">DAT</text>
<text x="84.8" y="76" transform="rotate(-90 84.8 76)">VSS</text>
<text x="87.5" y="76" transform="rotate(-90 87.5 76)">VDD</text>
</g>
<g font-size=".8">
<text x="18.7" y="70.4">TSOP48xx</text>
<text x="29.3" y="70.4">TSOP48xx</text>
<text x="40" y="70.4">TSOP48xx</text>
<text x="50.7" y="70.4">TSOP48xx</text>
<text x="61.3" y="70.4">TSOP48xx</text>
<text x="72" y="70.4">TSOP48xx</text>
<text x="82.7" y="70.4">TSOP48xx</text>
</g>
</svg>
